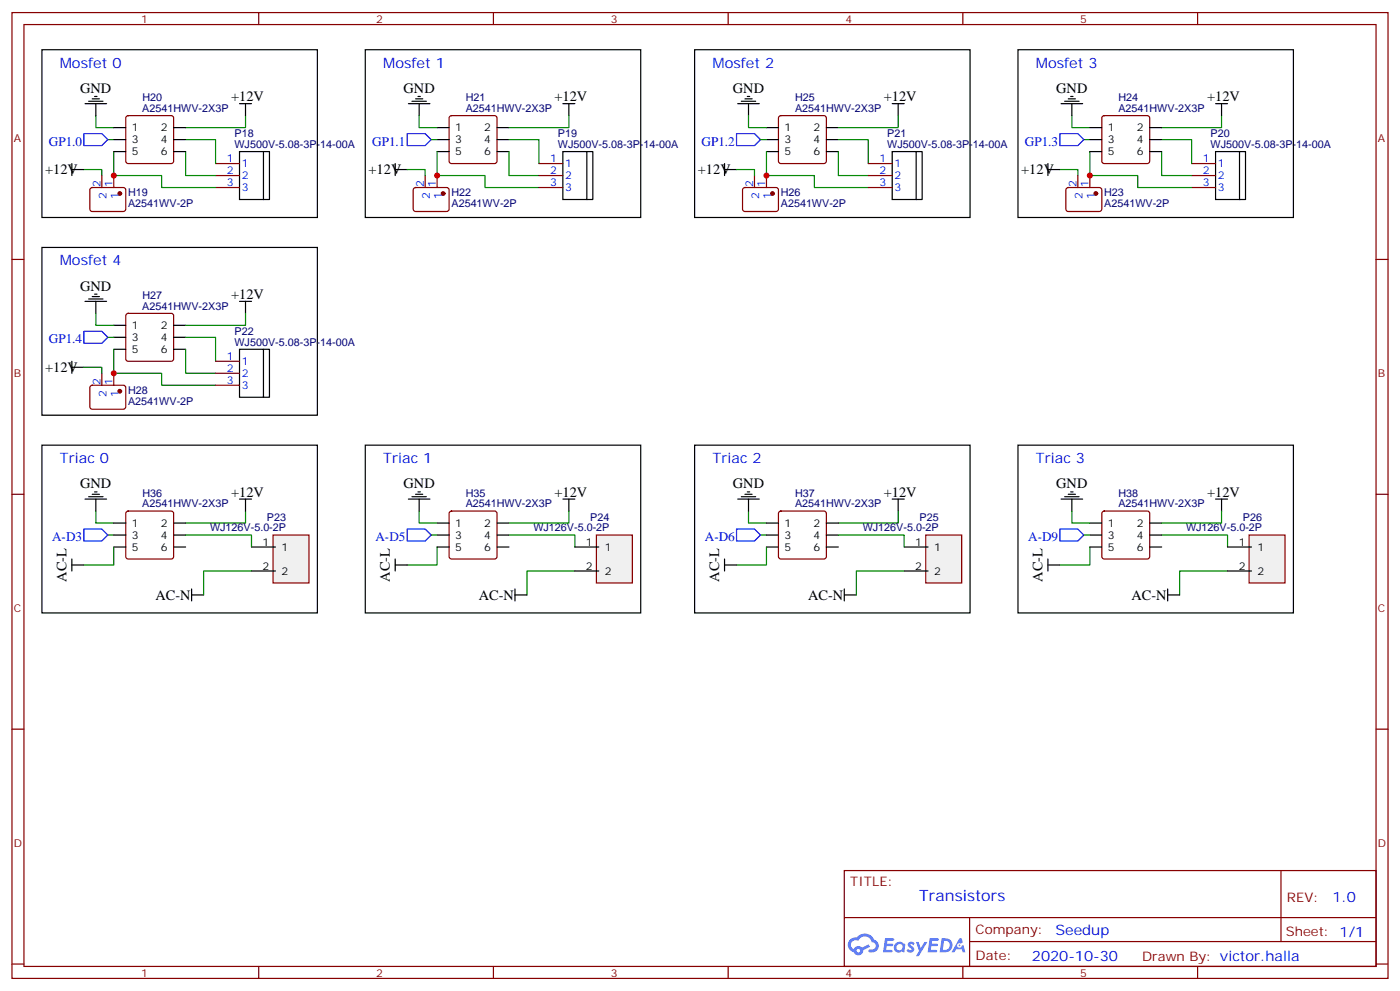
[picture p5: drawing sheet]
<svg xmlns="http://www.w3.org/2000/svg" width="412mm" height="292mm" viewBox="0 0 412 292" stroke-linecap="round" stroke-linejoin="round" font-family="sans-serif">
<g fill="none" stroke="#870000" stroke-width=".35">
<path d="M3.5 3.7h405.4v284.3h-405.4zM7.1 7.2h398.2v277.3h-398.2zM76.2 3.7v3.5M145.3 3.7v3.5M214.5 3.7v3.5M283.6 3.7v3.5M352.8 3.7v3.5M3.5 76.4h3.6M405.3 76.4h3.6M3.5 145.5h3.6M405.3 145.5h3.6M3.5 214.7h3.6"/>
<path d="M405.3 214.7h3.6M248.7 256.3h156.6v28.2h-156.6zM377.3 256.3v20.9M248.7 270.1h156.5M285.6 277.2h119.6M285.6 270.1v14.2M3.5 283.8h3.6M76.2 284.5v3.5M145.3 284.5v3.5M214.5 284.5v3.5M283.6 284.5v3.5M352.8 284.5v3.5"/>
<path d="M405.3 283.8h3.6"/>
</g>
<g fill="#5487ff">
<path d="M267.7 277.5a1.22 1.22 0 0 1 1.7 .2l-.4 .6a.47 .47 0 0 0-.3-.4 .47 .47 0 0 0-.5 .2l.1 .2a1.14 1.14 0 0 1 .8 1.8 1.14 1.14 0 0 1-1.9 0l-.2-.2 .5-.6 .7 .5a.29 .29 0 0 0 .3-.3 .29 .29 0 0 0-.2-.3 1.04 1.04 0 0 1-.6-1.7z"/>
<path d="M260.7 276.2h2.4l.3 .2-.2 .5-1.8 .1-.1 .8h1.5l.3 .4-.3 .4h-1.6l-.2 1.1h1.7l.2 .3-.2 .3-2.6 .1z"/>
<path d="M273.8 276.2h2.4l.3 .2-.1 .5-1.8 .1-.2 .8h1.6l.3 .4-.4 .4-1.6-.1-.1 1.1 1.7 .1 .2 .3-.2 .3-2.6 .1z"/>
<path d="M282.6 276.2h.7l.3 1.3-.6 .3a.69 .69 0 0 0-1 .3 .69 .69 0 0 0 .4 .9 .69 .69 0 0 0 .9-.6l.5-.2 .6 2.2h-.8l-.2-.9h-1.8l-.5 .9h-.8z"/>
<path d="M269.8 277.3h.8l.6 1.8 1.1-1.8h.9l-2.6 4.2h-.8l.9-1.5z"/>
<path d="M277.4 276.2l-.6 4.2h1.3a2.11 2.11 0 0 0 2.5-2.1 2.11 2.11 0 0 0-2.5-2.1zM278.1 277a1.39 1.39 0 0 1 1.7 1.4 1.39 1.39 0 0 1-1.8 1.2h-.3z"/>
<path d="M263.7 277.8a1.54 1.54 0 0 0-.1 2.2 1.54 1.54 0 0 0 2.2 .1l.6 .3 .3-2.3-.2-.3h-.4a1.49 1.49 0 0 0-2.4 0zM264 278.8a.94 .94 0 0 1 1.8 0 .94 .94 0 0 1-1.8 0z"/>
<path d="M250.4 276.6a2.18 2.18 0 0 0 1.1 3.7 1.44 1.44 0 0 0 1.6 .9 1.44 1.44 0 0 0 1.2-1.4l2-1.1-.5-.7-1.9 1a1.47 1.47 0 0 0-2.4 .4 1.39 1.39 0 0 1-.7-1.9 1.39 1.39 0 0 1 2-.5 2.12 2.12 0 0 1 2.2-1.3 2.12 2.12 0 0 1 1.9 1.7 1.14 1.14 0 0 1 1.1 1.4 1.14 1.14 0 0 1-1.7 .7 .43 .43 0 0 0-.5 .4 .43 .43 0 0 0 .4 .5 1.98 1.98 0 0 0 2.5-1.2 1.98 1.98 0 0 0-1.2-2.6 3.1 3.1 0 0 0-5.3-.6l-.9 .1zM252.3 279.9a.55 .55 0 0 1 1.1 0 .55 .55 0 0 1-1.1 0z"/>
<circle cx="282.6" cy="278.3" r=".26"/>
</g>
<g fill="none" stroke="#000" stroke-width=".35">
<path d="M12.3 14.6h81.2v49.4h-81.2zM107.6 14.6h81.1v49.4h-81.1zM204.6 14.6h81.2v49.4h-81.2zM299.9 14.6h81.1v49.4h-81.1zM25 30.5h6.4M26.1 29.8h4.2M27.2 29.1h2.1M27.9 28.4h.7M28.2 30.5v3.5M33.5 37.6h3.5M51.2 37.6h3.5M70.6 30.5h3.5"/>
<path d="M72.3 30.5v3.5M120.3 30.5h6.3M121.4 29.8h4.2M122.4 29.1h2.1M123.1 28.4h.7M123.5 30.5v3.5M128.8 37.6h3.5M146.4 37.6h3.5M165.8 30.5h3.5M167.6 30.5v3.5M217.3 30.5h6.4M218.4 29.8h4.2"/>
<path d="M219.4 29.1h2.1M220.1 28.4h.7M220.5 30.5v3.5M225.8 37.6h3.5M243.4 37.6h3.5M262.8 30.5h3.5M264.6 30.5v3.5M312.6 30.5h6.3M313.6 29.8h4.3M314.7 29.1h2.1M315.4 28.4h.7M315.7 30.5v3.5"/>
<path d="M321 37.6h3.6M338.7 37.6h3.5M358.1 30.5h3.5M359.8 30.5v3.5M21.2 49.9h3.5M21.2 48.2v3.5M33.5 41.1h3.5M33.5 44.6h3.5M51.2 41.1h3.5M51.2 44.6h3.5M70.6 44.6h7v14.1h-7zM77.6 44.6h1.8v14.1h-1.8"/>
<path d="M116.4 49.9h3.5M116.4 48.2v3.5M128.8 41.1h3.5M128.8 44.6h3.5M146.4 41.1h3.5M146.4 44.6h3.5M165.8 44.6h7.1v14.1h-7.1zM172.9 44.6h1.7v14.1h-1.7M213.4 49.9h3.6M213.4 48.2v3.5M225.8 41.1h3.5M225.8 44.6h3.5"/>
<path d="M243.4 41.1h3.5M243.4 44.6h3.5M262.8 44.6h7.1v14.1h-7.1zM269.9 44.6h1.7v14.1h-1.7M308.7 49.9h3.5M308.7 48.2v3.5M321 41.1h3.6M321 44.6h3.6M338.7 41.1h3.5M338.7 44.6h3.5M358.1 44.6h7v14.1h-7zM365.1 44.6h1.8v14.1h-1.8"/>
<path d="M12.3 72.8h81.2v49.4h-81.2zM25 88.7h6.4M26.1 88h4.2M27.2 87.3h2.1M27.9 86.6h.7M28.2 88.7v3.6M33.5 95.8h3.5M33.5 99.3h3.5M51.2 95.8h3.5M51.2 99.3h3.5M70.6 88.7h3.5M72.3 88.7v3.6"/>
<path d="M21.2 106.4v3.5M21.2 108.1h3.5M33.5 102.8h3.5M51.2 102.8h3.5M70.6 102.8h7v14.1h-7zM77.6 102.8h1.8v14.1h-1.8M12.3 131.1h81.2v49.3h-81.2zM25 146.9h6.4M26.1 146.2h4.2M27.2 145.5h2.1M27.9 144.8h.7M28.2 146.9v3.6"/>
<path d="M33.5 154h3.5M33.5 157.5h3.5M51.2 154h3.5M51.2 157.5h3.5M70.6 146.9h3.5M72.3 146.9v3.6M21.2 164.6v3.5M21.2 166.3h3.5M33.5 161h3.5M51.2 161h3.5"/>
</g>
<g fill="none" stroke="#870000" stroke-width=".35">
<path d="M37.3 34.2l.4-.2h12.7l.5 .2 .3 .5v12.7l-.3 .5-.5 .3h-12.7l-.5-.3-.2-.5v-12.7zM132.5 34.2l.5-.2h12.7l.5 .2 .2 .5v12.7l-.2 .5-.5 .3h-12.7l-.5-.3-.2-.5v-12.7zM229.5 34.2l.5-.2h12.7l.5 .2 .2 .5v12.7l-.2 .5-.5 .3h-12.7l-.5-.3-.2-.5v-12.7zM324.8 34.2l.5-.2h12.7l.5 .2 .2 .5v12.7l-.3 .5-.4 .3h-12.7l-.5-.3-.2-.5v-12.7zM26.7 55.4l.5-.2 9.4 .1 .4 .6v5.9l-.7 .5-9.4-.1-.4-.6v-5.7zM30 51.7v3.5M33.5 51.7v3.5M63.5 48.2h7.1M63.5 51.7h7.1M63.5 55.2h7.1M121.9 55.4l.5-.2 9.5 .1 .4 .6-.1 5.9-.6 .5-9.5-.1-.4-.6v-5.7zM125.2 51.7v3.5"/>
<path d="M128.8 51.7v3.5M158.7 48.2h7.1M158.7 51.7h7.1M158.7 55.2h7.1M219 55.4l.4-.2 9.5 .1 .4 .6-.1 5.9-.6 .5-9.4-.1-.5-.6v-5.7zM222.2 51.7v3.5M225.8 51.7v3.5M255.8 48.2h7M255.8 51.7h7M255.8 55.2h7M314.2 55.4l.5-.2 9.4 .1 .5 .6-.1 5.9-.7 .5-9.4-.1-.4-.6v-5.7zM317.5 51.7v3.5"/>
<path d="M321 51.7v3.5M351 48.2h7.1M351 51.7h7.1M351 55.2h7.1M37.3 92.5l.4-.2h12.7l.5 .2 .3 .5v12.7l-.3 .5-.5 .2h-12.7l-.5-.3-.2-.4v-12.7zM26.7 113.6l.5-.2 9.4 .1 .4 .6v5.9l-.7 .5-9.4-.1-.4-.6v-5.7zM30 109.9v3.5M33.5 109.9v3.5M63.5 106.4h7.1M63.5 109.9h7.1M63.5 113.4h7.1M37.3 150.7l.4-.2h12.7l.5 .2 .3 .5v12.7l-.3 .5-.5 .2h-12.7l-.5-.3-.2-.4v-12.7z"/>
</g>
<g fill="none" stroke="#008700" stroke-width=".35">
<path d="M28.2 34v3.6h5.3M72.3 34v3.6h-17.6M123.5 34v3.6h5.3M167.6 34v3.6h-17.7M220.5 34v3.6h5.3M264.6 34v3.6h-17.7M315.7 34v3.6h5.3M359.8 34v3.6h-17.6M24.7 49.9h5.3v1.8M31.7 41.1h1.8M33.5 44.6v7.1h14.1v3.5h15.9M54.7 44.6v7.1h8.8"/>
<path d="M54.7 41.1h8.8v7.1M119.9 49.9h5.3v1.8M127 41.1h1.8M128.8 44.6v7.1h14.1v3.5h15.8M149.9 41.1h8.8v7.1M149.9 44.6v7.1h8.8M217 49.9h5.2v1.8M224 41.1h1.8M225.8 44.6v7.1h14.1v3.5h15.9M246.9 41.1h8.9v7.1M246.9 44.6v7.1h8.9M312.2 49.9h5.3v1.8"/>
<path d="M319.3 41.1h1.7M321 44.6v7.1h14.1v3.5h15.9M342.2 44.6v7.1h8.8M342.2 41.1h8.8v7.1M28.2 92.3v3.5h5.3M31.7 99.3h1.8M54.7 99.3h8.8v7.1M72.3 92.3v3.5h-17.6M24.7 108.1h5.3v1.8M33.5 102.8v7.1h14.1v3.5h15.9M54.7 102.8v7.1h8.8M28.2 150.5v3.5h5.3"/>
<path d="M31.7 157.5h1.8M72.3 150.5v3.5h-17.6M33.5 161v5.3h-8.8"/>
</g>
<g fill="#870000" stroke="#870000" stroke-width=".35">
<circle cx="35.3" cy="57" r=".53"/>
<circle cx="130.5" cy="57" r=".53"/>
<circle cx="322.8" cy="57" r=".53"/>
<circle cx="227.5" cy="57" r=".53"/>
<circle cx="35.3" cy="115.2" r=".53"/>
</g>
<path d="M24.7 39.3h5.3l1.7 1.8-1.7 1.8h-5.3zM119.9 39.3h5.3l1.8 1.8-1.8 1.8h-5.3zM217 39.3h5.2l1.8 1.8-1.8 1.8h-5.2zM312.2 39.3h5.3l1.8 1.8-1.8 1.8h-5.3zM24.7 97.5h5.3l1.7 1.8-1.7 1.8h-5.3zM24.7 155.8h5.3l1.7 1.7-1.7 1.8h-5.3z" fill="none" stroke="#00f" stroke-width=".35"/>
<path d="M80.4 157.5h10.6v14.1h-10.6z" fill="#f0f0f0" stroke="#870000" stroke-width=".35"/>
<path d="M56.4 175.2h3.6M56.4 173.4v3.5M74.1 161h7M74.1 168.1h7M151.7 175.2h3.5M151.7 173.4v3.5" fill="none" stroke="#000" stroke-width=".35"/>
<path d="M54.7 157.5h19.4v3.5M149.9 157.5h19.4v3.5M74.1 168.1h-14.1v7.1M169.3 168.1h-14.1v7.1" fill="none" stroke="#008700" stroke-width=".35"/>
<path d="M175.7 157.5h10.6v14.1h-10.6z" fill="#f0f0f0" stroke="#870000" stroke-width=".35"/>
<g fill="none" stroke="#000" stroke-width=".35">
<path d="M107.6 131.1h81.1v49.3h-81.1zM204.6 131.1h81.2v49.3h-81.2zM120.3 146.9h6.3M121.4 146.2h4.2M122.4 145.5h2.1M123.1 144.8h.7M123.5 146.9v3.6M128.8 154h3.5M128.8 157.5h3.5M146.4 154h3.5M146.4 157.5h3.5M165.8 146.9h3.5"/>
<path d="M167.6 146.9v3.6M217.3 146.9h6.4M218.4 146.2h4.2M219.4 145.5h2.1M220.1 144.8h.7M220.5 146.9v3.6M225.8 154h3.5M225.8 157.5h3.5M243.4 154h3.5M243.4 157.5h3.5M262.8 146.9h3.5M264.6 146.9v3.6"/>
<path d="M116.4 166.3h3.5M116.4 164.6v3.5M128.8 161h3.5M146.4 161h3.5M169.3 161h7.1M169.3 168.1h7.1M213.4 166.3h3.6M213.4 164.6v3.5M225.8 161h3.5M243.4 161h3.5"/>
</g>
<path d="M123.5 150.5v3.5h5.3M127 157.5h1.8M167.6 150.5v3.5h-17.7M220.5 150.5v3.5h5.3M224 157.5h1.8M264.6 150.5v3.5h-17.7M128.8 161v5.3h-8.9M225.8 161v5.3h-8.8" fill="none" stroke="#008700" stroke-width=".35"/>
<path d="M132.5 150.7l.5-.2h12.7l.5 .2 .2 .5v12.7l-.2 .5-.5 .2h-12.7l-.5-.3-.2-.4v-12.7zM229.5 150.7l.5-.2h12.7l.5 .2 .2 .5v12.7l-.2 .5-.5 .2h-12.7l-.5-.3-.2-.4v-12.7z" fill="none" stroke="#870000" stroke-width=".35"/>
<path d="M119.9 155.8h5.3l1.8 1.7-1.8 1.8h-5.3zM217 155.8h5.2l1.8 1.7-1.8 1.8h-5.2z" fill="none" stroke="#00f" stroke-width=".35"/>
<path d="M272.7 157.5h10.6v14.1h-10.6z" fill="#f0f0f0" stroke="#870000" stroke-width=".35"/>
<path d="M248.7 175.2h3.5M248.7 173.4v3.5M266.3 161h7.1M266.3 168.1h7.1M344 175.2h3.5M344 173.4v3.5" fill="none" stroke="#000" stroke-width=".35"/>
<path d="M246.9 157.5h19.4v3.5M342.2 157.5h19.4v3.5M266.3 168.1h-14.1v7.1M361.6 168.1h-14.1v7.1" fill="none" stroke="#008700" stroke-width=".35"/>
<path d="M367.9 157.5h10.6v14.1h-10.6z" fill="#f0f0f0" stroke="#870000" stroke-width=".35"/>
<g fill="none" stroke="#000" stroke-width=".35">
<path d="M299.9 131.1h81.1v49.3h-81.1zM312.6 146.9h6.3M313.6 146.2h4.3M314.7 145.5h2.1M315.4 144.8h.7M315.7 146.9v3.6M321 154h3.6M321 157.5h3.6M338.7 154h3.5M338.7 157.5h3.5M358.1 146.9h3.5M359.8 146.9v3.6"/>
<path d="M308.7 166.3h3.5M308.7 164.6v3.5M321 161h3.6M338.7 161h3.5M361.6 161h7.1M361.6 168.1h7.1"/>
</g>
<path d="M315.7 150.5v3.5h5.3M319.3 157.5h1.7M359.8 150.5v3.5h-17.6M321 161v5.3h-8.8" fill="none" stroke="#008700" stroke-width=".35"/>
<path d="M324.8 150.7l.5-.2h12.7l.5 .2 .2 .5v12.7l-.3 .5-.4 .2h-12.7l-.5-.3-.2-.4v-12.7z" fill="none" stroke="#870000" stroke-width=".35"/>
<path d="M312.2 155.8h5.3l1.8 1.7-1.8 1.8h-5.3z" fill="none" stroke="#00f" stroke-width=".35"/>
<g fill="#c00">
<circle cx="33.5" cy="51.7" r=".88"/>
<circle cx="128.8" cy="51.7" r=".88"/>
<circle cx="321" cy="51.7" r=".88"/>
<circle cx="225.8" cy="51.7" r=".88"/>
<circle cx="33.5" cy="109.9" r=".88"/>
</g>
<text font-size="4.6" fill="#00f" x="270.8" y="265.3">Transistors</text>
<g font-size="4.2" fill="#00f">
<text x="17.6" y="19.9">Mosfet 0</text>
<text x="112.9" y="19.9">Mosfet 1</text>
<text x="209.9" y="19.9">Mosfet 2</text>
<text x="305.2" y="19.9">Mosfet 3</text>
<text x="17.6" y="78.1">Mosfet 4</text>
<text x="17.6" y="136.3">Triac 0</text>
<text x="112.9" y="136.3">Triac 1</text>
<text x="209.9" y="136.3">Triac 2</text>
<text x="305.2" y="136.3">Triac 3</text>
<text x="392.5" y="265.6">1.0</text>
<text x="310.9" y="275.1">Seedup</text>
<text x="304" y="282.9">2020-10-30</text>
</g>
<g font-size="4.2">
<text x="23.6" y="27.3">GND</text>
<text x="68.1" y="29.8">+12V</text>
<text x="118.9" y="27.3">GND</text>
<text x="163.3" y="29.8">+12V</text>
<text x="215.9" y="27.3">GND</text>
<text x="260.3" y="29.8">+12V</text>
<text x="311.1" y="27.3">GND</text>
<text x="355.6" y="29.8">+12V</text>
<text x="13.3" y="51.3">+12V</text>
<text x="108.6" y="51.3">+12V</text>
<text x="205.6" y="51.3">+12V</text>
<text x="300.8" y="51.3">+12V</text>
<text x="23.6" y="85.5">GND</text>
<text x="68.1" y="88">+12V</text>
<text x="13.3" y="109.5">+12V</text>
<text x="23.6" y="143.8">GND</text>
<text x="118.9" y="143.8">GND</text>
<text x="215.9" y="143.8">GND</text>
<text x="311.1" y="143.8">GND</text>
<text x="68.1" y="146.2">+12V</text>
<text x="163.3" y="146.2">+12V</text>
<text x="260.3" y="146.2">+12V</text>
<text x="355.6" y="146.2">+12V</text>
<text x="19.6" y="171.2" transform="rotate(-90 19.6 171.2)">AC-L</text>
<text x="114.9" y="171.2" transform="rotate(-90 114.9 171.2)">AC-L</text>
<text x="211.9" y="171.2" transform="rotate(-90 211.9 171.2)">AC-L</text>
<text x="307.1" y="171.2" transform="rotate(-90 307.1 171.2)">AC-L</text>
<text x="45.8" y="176.6">AC-N</text>
<text x="141.1" y="176.6">AC-N</text>
<text x="238.1" y="176.6">AC-N</text>
<text x="333.3" y="176.6">AC-N</text>
</g>
<g font-size="3.9" fill="#00f">
<text x="14.4" y="42.9">GP1.0</text>
<text x="109.6" y="42.9">GP1.1</text>
<text x="206.7" y="42.9">GP1.2</text>
<text x="301.9" y="42.9">GP1.3</text>
<text x="14.4" y="101.1">GP1.4</text>
<text x="15.4" y="159.3">A-D3</text>
<text x="110.6" y="159.3">A-D5</text>
<text x="207.6" y="159.3">A-D6</text>
<text x="302.9" y="159.3">A-D9</text>
</g>
<g font-size="3.9" fill="#800">
<text x="250.5" y="260.9">TITLE:</text>
<text x="379.1" y="265.6">REV:</text>
<text x="287.4" y="275.1">Company:</text>
<text x="378.7" y="275.7">Sheet: 1/1</text>
<text x="287.4" y="282.8">Date:</text>
<text x="336.4" y="282.8">Drawn By: victor.halla</text>
</g>
<g font-size="3.2" fill="#800">
<text x="41.6" y="6.7">1</text>
<text x="110.8" y="6.7">2</text>
<text x="179.9" y="6.7">3</text>
<text x="249.1" y="6.7">4</text>
<text x="318.2" y="6.7">5</text>
<text x="4.1" y="41.8">A</text>
<text x="405.9" y="41.8">A</text>
<text x="4.1" y="110.9">B</text>
<text x="405.9" y="110.9">B</text>
<text x="4.1" y="180.1">C</text>
<text x="405.9" y="180.1">C</text>
<text x="4.1" y="249.2">D</text>
<text x="405.9" y="249.2">D</text>
<text x="41.6" y="287.5">1</text>
<text x="110.8" y="287.5">2</text>
<text x="179.9" y="287.5">3</text>
<text x="249.1" y="287.5">4</text>
<text x="318.2" y="287.5">5</text>
</g>
<g font-size="3.2" fill="#000080">
<text x="41.9" y="29.9">H20</text>
<text x="137.2" y="29.9">H21</text>
<text x="234.2" y="29.9">H25</text>
<text x="329.4" y="29.9">H24</text>
<text x="41.9" y="33">A2541HWV-2X3P</text>
<text x="137.2" y="33">A2541HWV-2X3P</text>
<text x="234.2" y="33">A2541HWV-2X3P</text>
<text x="329.4" y="33">A2541HWV-2X3P</text>
<text x="69.1" y="40.4">P18</text>
<text x="164.3" y="40.4">P19</text>
<text x="261.3" y="40.4">P21</text>
<text x="356.6" y="40.4">P20</text>
<text x="69.1" y="43.6">WJ500V-5.08-3P-14-00A</text>
<text x="164.3" y="43.6">WJ500V-5.08-3P-14-00A</text>
<text x="261.3" y="43.6">WJ500V-5.08-3P-14-00A</text>
<text x="356.6" y="43.6">WJ500V-5.08-3P-14-00A</text>
<text x="37.7" y="57.8">H19</text>
<text x="133" y="57.8">H22</text>
<text x="230" y="57.8">H26</text>
<text x="325.3" y="57.8">H23</text>
<text x="37.7" y="60.9">A2541WV-2P</text>
<text x="133" y="60.9">A2541WV-2P</text>
<text x="230" y="60.9">A2541WV-2P</text>
<text x="325.3" y="60.9">A2541WV-2P</text>
<text x="41.9" y="88.1">H27</text>
<text x="41.9" y="91.2">A2541HWV-2X3P</text>
<text x="69.1" y="101.8">WJ500V-5.08-3P-14-00A</text>
<text x="69.1" y="98.6">P22</text>
<text x="37.7" y="119.2">A2541WV-2P</text>
<text x="37.7" y="116">H28</text>
<text x="41.9" y="149.4">A2541HWV-2X3P</text>
<text x="41.9" y="146.3">H36</text>
<text x="137.2" y="149.4">A2541HWV-2X3P</text>
<text x="137.2" y="146.3">H35</text>
<text x="234.2" y="149.4">A2541HWV-2X3P</text>
<text x="234.2" y="146.3">H37</text>
<text x="329.4" y="149.4">A2541HWV-2X3P</text>
<text x="329.4" y="146.3">H38</text>
<text x="78.6" y="153.2">P23</text>
<text x="173.9" y="153.2">P24</text>
<text x="270.9" y="153.2">P25</text>
<text x="366.1" y="153.2">P26</text>
<text x="61.9" y="156.4">WJ126V-5.0-2P</text>
<text x="157.1" y="156.4">WJ126V-5.0-2P</text>
<text x="254.1" y="156.4">WJ126V-5.0-2P</text>
<text x="349.4" y="156.4">WJ126V-5.0-2P</text>
</g>
<g font-size="3.2">
<text x="38.8" y="38.6">1</text>
<text x="47.4" y="38.6">2</text>
<text x="134.1" y="38.6">1</text>
<text x="142.6" y="38.6">2</text>
<text x="231.1" y="38.6">1</text>
<text x="239.6" y="38.6">2</text>
<text x="326.3" y="38.6">1</text>
<text x="334.9" y="38.6">2</text>
<text x="38.8" y="42.2">3</text>
<text x="38.8" y="45.7">5</text>
<text x="47.4" y="42.2">4</text>
<text x="47.4" y="45.7">6</text>
<text x="134.1" y="42.2">3</text>
<text x="134.1" y="45.7">5</text>
<text x="142.6" y="42.2">4</text>
<text x="142.6" y="45.7">6</text>
<text x="231.1" y="42.2">3</text>
<text x="231.1" y="45.7">5</text>
<text x="239.6" y="42.2">4</text>
<text x="239.6" y="45.7">6</text>
<text x="326.3" y="42.2">3</text>
<text x="326.3" y="45.7">5</text>
<text x="334.9" y="42.2">4</text>
<text x="334.9" y="45.7">6</text>
<text x="38.8" y="96.8">1</text>
<text x="38.8" y="100.4">3</text>
<text x="47.4" y="96.8">2</text>
<text x="47.4" y="100.4">4</text>
<text x="38.8" y="103.9">5</text>
<text x="47.4" y="103.9">6</text>
<text x="38.8" y="155">1</text>
<text x="47.4" y="155">2</text>
<text x="134.1" y="155">1</text>
<text x="142.6" y="155">2</text>
<text x="231.1" y="155">1</text>
<text x="239.6" y="155">2</text>
<text x="326.3" y="155">1</text>
<text x="334.9" y="155">2</text>
<text x="38.8" y="158.6">3</text>
<text x="47.4" y="158.6">4</text>
<text x="77.4" y="160.7">1</text>
<text x="134.1" y="158.6">3</text>
<text x="142.6" y="158.6">4</text>
<text x="172.6" y="160.7">1</text>
<text x="231.1" y="158.6">3</text>
<text x="239.6" y="158.6">4</text>
<text x="269.6" y="160.7">1</text>
<text x="326.3" y="158.6">3</text>
<text x="334.9" y="158.6">4</text>
<text x="364.9" y="160.7">1</text>
<text x="38.8" y="162.1">5</text>
<text x="47.4" y="162.1">6</text>
<text x="77.4" y="167.7">2</text>
<text x="82.9" y="162.1">1</text>
<text x="134.1" y="162.1">5</text>
<text x="142.6" y="162.1">6</text>
<text x="172.6" y="167.7">2</text>
<text x="178.2" y="162.1">1</text>
<text x="231.1" y="162.1">5</text>
<text x="239.6" y="162.1">6</text>
<text x="269.6" y="167.7">2</text>
<text x="275.2" y="162.1">1</text>
<text x="326.3" y="162.1">5</text>
<text x="334.9" y="162.1">6</text>
<text x="364.9" y="167.7">2</text>
<text x="370.4" y="162.1">1</text>
<text x="82.9" y="169.2">2</text>
<text x="178.2" y="169.2">2</text>
<text x="275.2" y="169.2">2</text>
<text x="370.4" y="169.2">2</text>
</g>
<g font-size="3.2" fill="#00f">
<text x="66.8" y="47.8">1</text>
<text x="162" y="47.8">1</text>
<text x="259" y="47.8">1</text>
<text x="354.3" y="47.8">1</text>
<text x="66.8" y="51.3">2</text>
<text x="71.3" y="49.2">1</text>
<text x="71.3" y="52.7">2</text>
<text x="162" y="51.3">2</text>
<text x="166.5" y="49.2">1</text>
<text x="166.5" y="52.7">2</text>
<text x="259" y="51.3">2</text>
<text x="263.5" y="49.2">1</text>
<text x="263.5" y="52.7">2</text>
<text x="354.3" y="51.3">2</text>
<text x="358.8" y="49.2">1</text>
<text x="358.8" y="52.7">2</text>
<text x="29.6" y="55" transform="rotate(-90 29.6 55)">2</text>
<text x="31.4" y="58.5" transform="rotate(-90 31.4 58.5)">2</text>
<text x="33.2" y="55" transform="rotate(-90 33.2 55)">1</text>
<text x="34.9" y="58.5" transform="rotate(-90 34.9 58.5)">1</text>
<text x="66.8" y="54.9">3</text>
<text x="71.3" y="56.3">3</text>
<text x="124.9" y="55" transform="rotate(-90 124.9 55)">2</text>
<text x="126.6" y="58.5" transform="rotate(-90 126.6 58.5)">2</text>
<text x="128.4" y="55" transform="rotate(-90 128.4 55)">1</text>
<text x="130.2" y="58.5" transform="rotate(-90 130.2 58.5)">1</text>
<text x="162" y="54.9">3</text>
<text x="166.5" y="56.3">3</text>
<text x="221.9" y="55" transform="rotate(-90 221.9 55)">2</text>
<text x="223.7" y="58.5" transform="rotate(-90 223.7 58.5)">2</text>
<text x="225.4" y="55" transform="rotate(-90 225.4 55)">1</text>
<text x="227.2" y="58.5" transform="rotate(-90 227.2 58.5)">1</text>
<text x="259" y="54.9">3</text>
<text x="263.5" y="56.3">3</text>
<text x="317.1" y="55" transform="rotate(-90 317.1 55)">2</text>
<text x="318.9" y="58.5" transform="rotate(-90 318.9 58.5)">2</text>
<text x="320.7" y="55" transform="rotate(-90 320.7 55)">1</text>
<text x="322.4" y="58.5" transform="rotate(-90 322.4 58.5)">1</text>
<text x="354.3" y="54.9">3</text>
<text x="358.8" y="56.3">3</text>
<text x="66.8" y="106">1</text>
<text x="71.3" y="107.4">1</text>
<text x="29.6" y="113.2" transform="rotate(-90 29.6 113.2)">2</text>
<text x="33.2" y="113.2" transform="rotate(-90 33.2 113.2)">1</text>
<text x="66.8" y="109.5">2</text>
<text x="66.8" y="113.1">3</text>
<text x="71.3" y="110.9">2</text>
<text x="31.4" y="116.7" transform="rotate(-90 31.4 116.7)">2</text>
<text x="34.9" y="116.7" transform="rotate(-90 34.9 116.7)">1</text>
<text x="71.3" y="114.5">3</text>
</g>
</svg>
